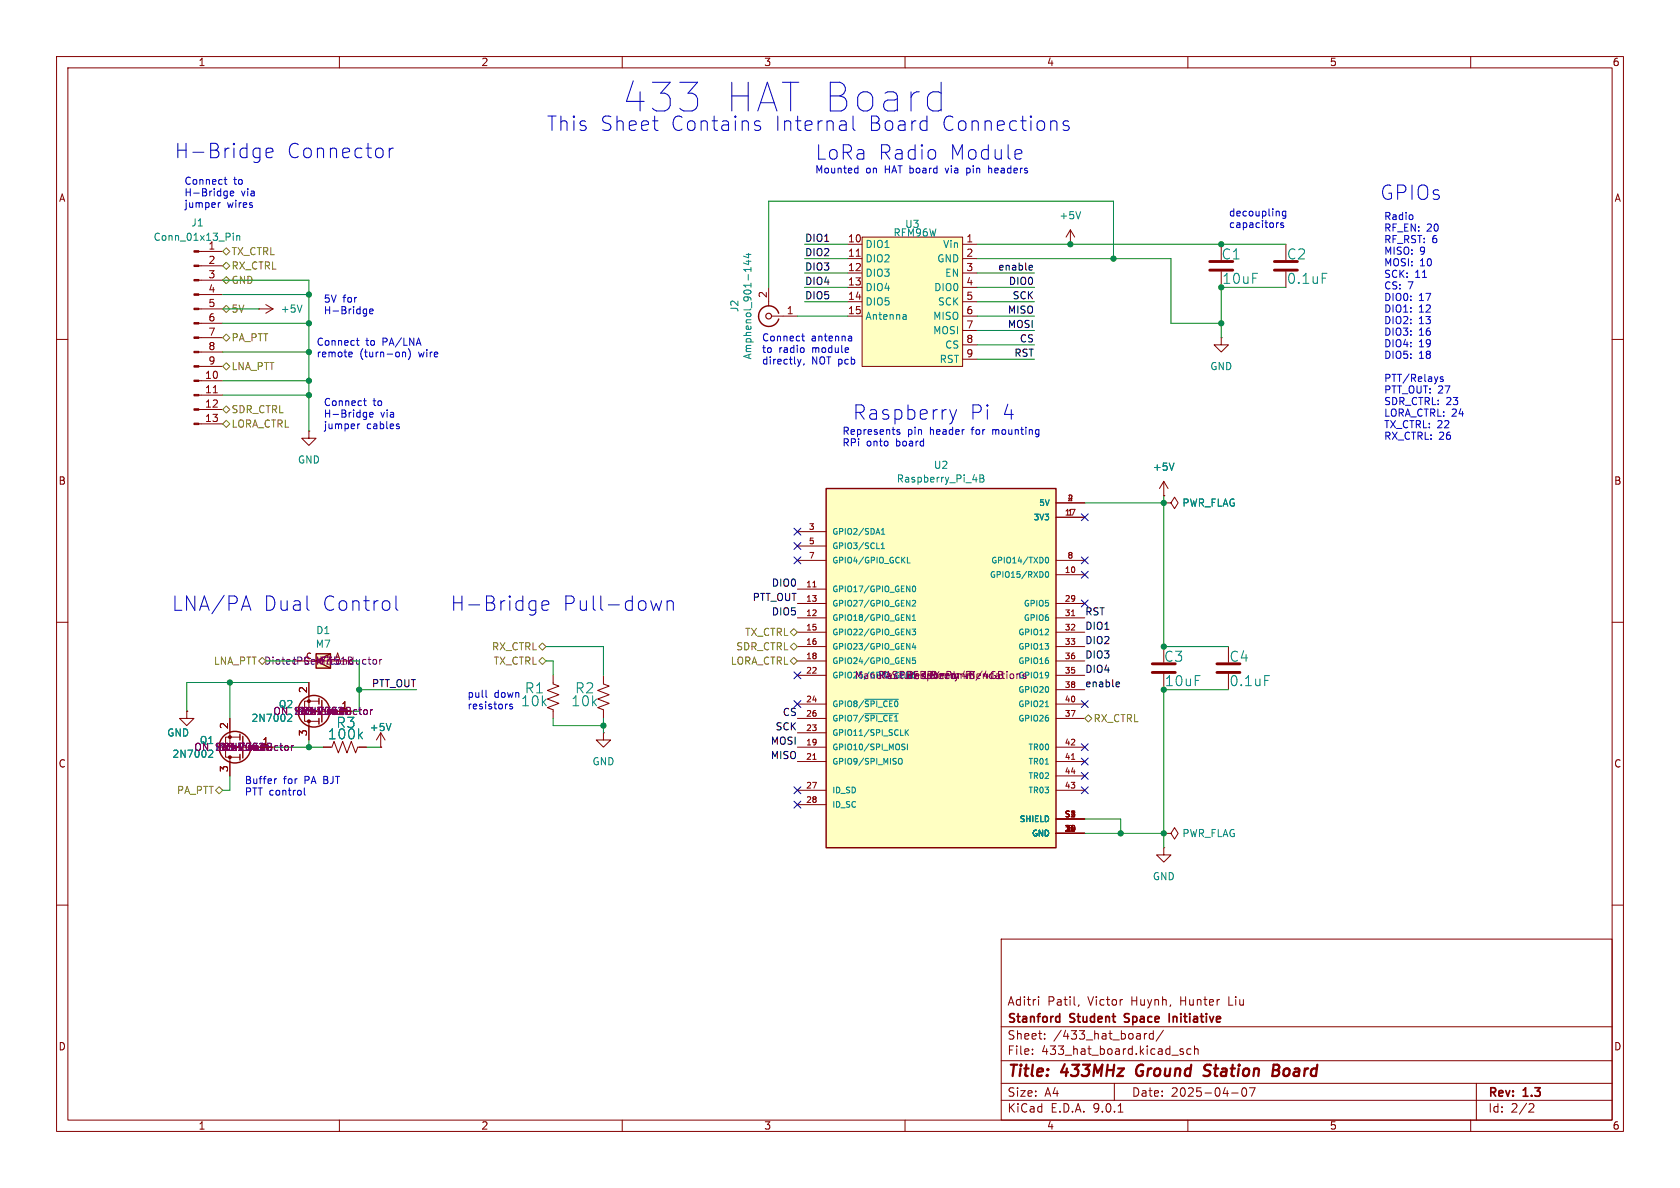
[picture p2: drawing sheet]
<svg xmlns="http://www.w3.org/2000/svg" width="297mm" height="210mm" viewBox="0 0 297 210" stroke-linecap="round" stroke-linejoin="round" font-family="sans-serif">
<path d="M0 0h297v210h-297z" fill="#fff" stroke="#fff" stroke-width=".18"/>
<g fill="none" stroke="#840000" stroke-width=".18">
<path d="M10 10h277v190h-277zM12 12h273v186h-273zM60 10v2M110 10v2M160 10v2M210 10v2M260 10v2M215.9 59.7v1.3h1.3l-1.3 1.2-1.3-1.2h1.3M215.9 59.7h.1M10 60h2M285 60h2M10 110h2"/>
<path d="M285 110h2M57.1 132.1h1.6l.4-1 .7 2 .8-2 .7 2 .8-2 .8 2 .3-1h1.6M67.3 132.1h.1M67.3 129.5l-.8 1.3M67.3 129.5l.8 1.3M67.3 129.5v2.6M10 160h2M177 166h108v32h-108zM183.6 176.2v.1M183.6 176.7v1M190.7 177.6l-.1 .3M198.3 176.7h.2"/>
<path d="M285 160h2M60 198v2M110 198v2M160 198v2M177 194.5h108M177 191.5h108M177 187.5h108M177 181.5h108M182.5 186.3v.1M182.5 185.5v.1M184.7 183.6v.1M184.7 182.8v.1"/>
<path d="M197 191.5v3M197.7 196.6h.8M202.3 182.7v1M202.7 182.7l-.2 .1-.2 .2M203.9 182.8l-.4-.1-.3 .3v.4l.1 .2h.6M203.9 182.2v1.5M205.7 182.1l-1.3 2M208.6 185.7l.6 .4-.2 .3-.4-.1M209.2 185.5l-.4-.1-.2 .2M210 198v2M210.5 185.5l-.4-.1-.3 .3v.4l.2 .2h.5M211.2 185.5l.2-.1 .3 .1 .1 .9"/>
<path d="M211.2 184.9v1.5M217.7 193.2h1.2M219.7 192.4l.2-.1a.81 .81 0 0 1 .6 .6 .81 .81 0 0 1-.3 .8l-.2 .1a.81 .81 0 0 1-.3-1.4zM220.9 192.3h1l-.7 1.5M260 198v2M261 191.5v6.5M270.5 195.1l.5 .1 .2 .3-1 1.1h1"/>
</g>
<path d="M201.1 188.5a1.27 1.27 0 0 0 0 1.6M213 189l.8 .4M213.8 190a.85 .85 0 0 1-1.1 .1M213.8 188.2h-.4l-.5 .4M225.1 189.2h.6M225.2 188.2h.6a.49 .49 0 0 1 .4 .5 .49 .49 0 0 1-.5 .5l.3 .1a.58 .58 0 0 1-.3 .9h-.8z" fill="none" stroke="#840000" stroke-width=".4"/>
<path d="M186.9 179.7l.4 .1M187.3 179.2v1.5M198.8 179.3v.5M206.7 179.2v1.5M187.3 180.6l-.4 .1M198.8 180.6l.2 .1" fill="none" stroke="#840000" stroke-width=".3"/>
<path d="M69.1 127.9l-.4 1.3" fill="none" stroke="#008484" stroke-width=".18"/>
<path d="M152.4 41.9h17.8v22.9h-17.8z" fill="#ffffc2"/>
<g fill="none" stroke="#840000" stroke-width=".18">
<path d="M35.2 44.5h4.2M35.2 47h4.2M35.2 49.5h4.2M35.2 52.1h4.2M35.2 54.6h4.2M35.2 57.2h4.2M35.2 59.7h4.2M45.7 54.6h.1M45.7 54.6h2.6M47 53.8l1.3 .8M48.3 54.6l-1.3 .8M149.9 43.2h2.5"/>
<path d="M149.9 45.7h2.5M149.9 48.3h2.5M149.9 50.8h2.5M149.9 53.3h2.5M149.9 55.9h2.5M151.4 45.3h.7M152.4 41.9h17.8v22.9h-17.8zM170.2 43.2h2.5M170.2 45.7h2.5M170.2 48.3h2.5M170.2 50.8h2.5M170.2 53.3h2.5"/>
<path d="M170.2 55.9h2.5M170.2 58.4h2.5M215.9 43.2v2.8M35.2 62.2h4.2M35.2 64.8h4.2M35.2 67.3h4.2M35.2 69.9h4.2M35.2 72.4h4.2M35.2 74.9h4.2M37.7 69.4h.7M170.2 61h2.5M170.2 63.5h2.5"/>
</g>
<path d="M41.2 41.2v.1M41.2 41.6v.9M41.8 41.6v.9M41.8 41.8l.2-.2 .3 .1 .1 .8M53.4 53.9l-.4 1.3M160 55.6l.2 .2v.7M160.2 56.4l-.4 .1M160.2 55.9l-.4 .1" fill="none" stroke="#008484" stroke-width=".18"/>
<g fill="#840000" stroke="#840000" stroke-width=".18">
<path d="M34.3 44.3h.9v.3h-.9z"/>
<path d="M34.3 46.9h.9v.2h-.9z"/>
<path d="M34.3 49.4h.9v.3h-.9z"/>
<path d="M34.3 51.9h.9v.3h-.9z"/>
<path d="M34.3 54.5h.9v.2h-.9z"/>
<path d="M34.3 57h.9v.3h-.9z"/>
<path d="M34.3 59.6h.9v.2h-.9z"/>
<path d="M34.3 62.1h.9v.3h-.9z"/>
<path d="M34.3 64.6h.9v.3h-.9z"/>
<path d="M34.3 67.2h.9v.2h-.9z"/>
<path d="M34.3 69.7h.9v.3h-.9z"/>
<path d="M34.3 72.3h.9v.2h-.9z"/>
<path d="M34.3 74.8h.9v.3h-.9z"/>
</g>
<path d="M213.9 46.2h4M213.9 47.8h4" fill="none" stroke="#840000" stroke-width=".51"/>
<path d="M55.9 115.6h2.5v2.5h-2.5z" fill="#ffffc2"/>
<g fill="none" stroke="#840000" stroke-width=".25">
<path d="M137.7 55.4a1.81 1.81 0 0 0-2.8-1 1.81 1.81 0 0 0 0 3 1.81 1.81 0 0 0 2.8-1M55.9 115.6h2.5v2.5h-2.5zM58.4 115.6l-2.5 1.2M42.4 129.8v1M42.4 133.4v1M42.9 130.2v3.8M56.4 123.4v1.1M56.4 127v1M56.9 123.8v3.8"/>
<circle cx="41.5" cy="132.1" r="2.79"/>
<circle cx="55.5" cy="125.7" r="2.79"/>
</g>
<g fill="none" stroke="#840000" stroke-width=".18">
<path d="M135.9 50.8v3.3M136.4 55.9h4.6M54.6 76.2v1.3h1.3l-1.3 1.2-1.3-1.2h1.3M54.6 76.2h.1M52.1 116.8h10.1M97.8 119.4v1.5l1 .4-2 .7 2 .8-2 .8 2 .7-2 .8 1 .4v1.5M106.7 119.4v1.5l1 .4-2 .7 2 .8-2 .8 2 .7-2 .8 1 .4v1.5M33 125.7v1.3h1.3l-1.3 1.3-1.3-1.3h1.3M33 125.7h.1M40.6 127v5.1h1.8M40.6 133.9v3.3M42.4 130.3h-2.5v3.6h2.5"/>
<path d="M54.6 120.7v5h1.8M54.6 127.5v3.3M56.4 124h-2.6v3.5h2.6M106.7 129.5v1.3h1.2l-1.2 1.3-1.3-1.3h1.3M106.7 129.5h.1"/>
</g>
<path d="M66 116.6h.3l.3 .2-.1 .5-.2 .1h-.3M67.1 116.6v.8M67.5 116.6l-.4 .2M50.4 131.9l.3-.1 .3 .3-.1 .5h-.5M51.5 131.8v.9M51.9 131.8l-.4 .3M64.4 125.5h.3l.3 .2-.2 .5h-.4M65.5 125.5v.8M65.9 125.5l-.4 .2" fill="none" stroke="#840084" stroke-width=".18"/>
<g fill="#840000" stroke="#840000" stroke-width=".18">
<circle cx="40.6" cy="133.9" r=".25"/>
<circle cx="40.6" cy="130.3" r=".25"/>
<circle cx="54.6" cy="127.5" r=".25"/>
<circle cx="54.6" cy="124" r=".25"/>
</g>
<path d="M131.9 46.2h.9M131.9 45h.9M132.3 46v.8l-.9-.3M132.3 44.8v.8l-.9-.3M132.8 47.3v.7M132.8 47.6h-1.3l.2 .2M37.6 133.1l-.8 .8h.8M51.5 126.8l-.7 .7h.8" fill="none" stroke="#008484" stroke-width=".18"/>
<circle cx="135.9" cy="55.9" r=".51" fill="none" stroke="#840000" stroke-width=".2"/>
<path d="M146 86.4h40.7v63.5h-40.7z" fill="#ffffc2"/>
<path d="M146 86.4h40.7v63.5h-40.7z" fill="none" stroke="#840000" stroke-width=".25"/>
<g fill="none" stroke="#840000" stroke-width=".18">
<path d="M189.2 43.2h.1M189.2 40.6l-.7 1.3M189.2 40.6l.8 1.3M189.2 40.6v2.6M227.3 43.2v2.8M141 94h5M141 96.5h5M141 99.1h5M186.7 99.1h5.1M186.7 88.9h5.1M186.7 91.4h5.1M205.7 87.6h.1"/>
<path d="M205.7 88.9h1.3l.6-1 .7 1-.7 1-.6-1M205.7 88.9h.1M205.7 85.1v2.5M205.7 85.1l-.7 1.3M205.7 85.1l.8 1.3M141 104.1h5M141 106.7h5M141 109.2h5M141 111.8h5M141 114.3h5M141 116.8h5M141 119.4h5"/>
<path d="M143.7 103.8h.6M186.7 106.7h5.1M186.7 109.2h5.1M186.7 111.8h5.1M186.7 114.3h5.1M186.7 116.8h5.1M186.7 119.4h5.1M186.7 101.6h5.1M189.4 108.8h.6M205.7 114.3v2.8M217.2 114.3v2.8M33 125.7h.1"/>
<path d="M40.6 127v2.5M40.6 134.6v2.6M54.6 120.7v2.5M54.6 128.3v2.5M57.1 132.1h1.3M63.5 132.1h1.3M67.3 132.1h.1M141 124.5h5M141 127h5M141 129.5h5M141 132.1h5M141 134.6h5"/>
<path d="M141 139.7h5M143.7 134.2h.6M186.7 124.5h5.1M186.7 127h5.1M186.7 132.1h5.1M186.7 134.6h5.1M186.7 139.7h5.1M186.7 121.9h5.1M186.7 137.2h5.1M189.4 134.2h.6M141 142.2h5M186.7 144.8h5.1"/>
<path d="M186.7 147.3h5.1M205.7 147.3h1.3l.6-1 .7 1-.7 1-.6-1M205.7 147.3h.1M205.7 149.9v1.2h1.3l-1.3 1.3-1.2-1.3h1.2M205.7 149.9h.1"/>
</g>
<g fill="none" stroke="#008484" stroke-width=".18">
<path d="M191 37.4l-.4 1.3M233.8 48.3h.8M155.8 97h.6M155.8 96.3l.3-.3v1M155.8 94.4h.6M155.8 93.7l.3-.3v1M160.4 99.5h.5M173.2 83.9h.5l.2 .3-.2 .4 .2 .1 .1 .3-.3 .2h-.5zM173.2 84.6h.5M184.9 98.6l.1-.1a.54 .54 0 0 1 .4 .5 .54 .54 0 0 1-.4 .5 .68 .68 0 0 1-.1-.9zM207.6 81.9l-.5 1.2M161.2 111.2h.7l-.4 .4 .3 .1v.4l-.1 .1-.5-.1"/>
<path d="M161.3 106.2l.4-.1 .2 .3-.7 .7h.7M161.3 109.7h.6M161.3 109l.3-.3v1M161.4 103.7l.1-.1a.54 .54 0 0 1 .4 .5 .54 .54 0 0 1-.4 .5l-.2-.4zM161.5 113.7l-.2 .7h.6M161.8 114.1v.7M161.8 116.3h-.5v.5l.5-.1v.5l-.1 .1-.4-.1M184.9 101.1l.1-.1a.54 .54 0 0 1 .4 .6 .54 .54 0 0 1-.4 .5 .68 .68 0 0 1-.1-1zM223.6 119.4h.8M37.6 133.1l-.8 .8h.8M51.5 126.8l-.7 .7h.8M69.1 127.9l-.4 1.3"/>
<path d="M152.9 123.6h5.9M152.9 126.2h5.9M158.9 134.2l.2-.1a.34 .34 0 0 1 .4 .3v.3a.34 .34 0 0 1-.2 .4 .34 .34 0 0 1-.4-.2M159.6 132l.3 .1 .1 .2-.2 .2h-.2M159.6 131.5l.4 .1M160 129v1M160.2 129.4l.4 .6M160.4 131.5v1M160.6 129l-.6 .6M184.8 135.1h.6M184.8 124.9h.6"/>
</g>
<path d="M225.3 46.2h4.1M225.3 47.8h4.1M203.7 117.3h4.1M203.7 118.9h4.1M215.1 117.3h4.1M215.1 118.9h4.1" fill="none" stroke="#840000" stroke-width=".51"/>
<g fill="none" stroke="#848400" stroke-width=".18">
<path d="M39.4 47l.6-.6 .6 .6-.6 .6zM39.4 49.5l.6-.6 .6 .6-.6 .7zM39.4 44.5l.6-.7 .6 .7-.6 .6zM39.4 59.7l.6-.6 .6 .6-.6 .6zM40 54l.6 .6-.6 .6-.6-.6zM39.4 64.8l.6-.7 .6 .7-.6 .6zM40 74.3l.6 .6-.6 .7-.6-.7zM40 71.8l.6 .6-.6 .6-.6-.6zM95.2 116.8l.7-.6 .6 .6-.6 .7zM95.2 114.3l.7-.6 .6 .6-.6 .6zM139.7 114.3l.6-.6 .7 .6-.7 .6zM139.7 111.8l.6-.7 .7 .7-.7 .6z"/>
<path d="M139.7 116.8l.6-.6 .7 .6-.7 .7zM38.1 139.7l.6-.6 .7 .6-.7 .6zM191.8 127l.6-.6 .6 .6-.6 .6z"/>
</g>
<path d="M182.1 46.9l.4 .1v.2l-.6 .1M182.5 47.7h-.4M197.5 120.6h.4v.3l-.6 .1M197.9 121.3l-.4 .1" fill="none" stroke="#000" stroke-width=".18"/>
<g fill="none" stroke="#008400" stroke-width=".18">
<path d="M39.4 49.5h15.2v26.7M39.4 54.6h6.3M39.4 52.1h15.2M39.4 57.2h15.2M141 55.9h8.9M142.2 43.2h7.7M142.2 50.8h7.7M142.2 53.3h7.7M142.2 48.3h7.7M142.2 45.7h7.7M172.7 43.2h54.6M172.7 55.9h10.2"/>
<path d="M172.7 50.8h10.2M172.7 45.7h34.3v11.5h8.9M172.7 53.3h10.2M172.7 48.3h10.2M172.7 58.4h10.2M196.8 45.7v-10.1h-60.9v15.2M227.3 50.8h-11.4v8.9M39.4 62.2h15.2M39.4 67.3h15.2M39.4 69.9h15.2M172.7 61h10.2M172.7 63.5h10.2"/>
<path d="M191.8 88.9h13.9M205.7 87.6v26.7h11.5M47 116.8h5.1M63.5 116.8v8.9M96.5 114.3h10.2v5.1M96.5 116.8h1.3v2.6M40.6 120.7v6.3M40.6 137.2v2.5h-1.2M48.3 132.1h8.8M54.6 130.8v1.3M54.6 120.7h-21.6v5M63.5 121.9h10.2"/>
<path d="M64.8 132.1h2.5M97.8 127v1.3h8.9M106.7 127v2.5M217.2 121.9h-11.5v28M191.8 147.3h13.9M191.8 144.8h6.3v2.5"/>
</g>
<g fill="none" stroke="#000084" stroke-width=".18">
<path d="M140.4 98.5l1.2 1.2M140.4 95.9l1.2 1.2M140.4 93.4l1.2 1.2M141.6 98.5l-1.2 1.2M141.6 95.9l-1.2 1.2M141.6 93.4l-1.2 1.2M191.2 90.8l1.2 1.2M191.2 98.5l1.2 1.2M192.4 90.8l-1.2 1.2M192.4 98.5l-1.2 1.2M140.4 118.8l1.2 1.2M141.6 118.8l-1.2 1.2"/>
<path d="M191.2 106.1l1.2 1.2M191.2 101l1.2 1.2M192.4 106.1l-1.2 1.2M192.4 101l-1.2 1.2M140.4 139.1l1.2 1.2M140.4 123.9l1.2 1.2M141.6 139.1l-1.2 1.2M141.6 123.9l-1.2 1.2M191.2 139.1l1.2 1.2M191.2 136.6l1.2 1.2M191.2 131.5l1.2 1.2M191.2 123.9l1.2 1.2"/>
<path d="M191.2 134l1.2 1.2M192.4 139.1l-1.2 1.2M192.4 136.6l-1.2 1.2M192.4 131.5l-1.2 1.2M192.4 123.9l-1.2 1.2M192.4 134l-1.2 1.2M140.4 141.6l1.2 1.2M141.6 141.6l-1.2 1.2"/>
</g>
<g fill="none" stroke="#0000c2" stroke-width=".18">
<path d="M164.9 16.2h1l.5 .3M166.4 14.5v5.1M166.4 19.4l-.5 .2h-1M38.6 35.8v.9M39 35.8l-.4 .3M39.6 31.7h.5M39.8 31.3v1.1l.3 .2M39.8 33.8h.4M40.2 33.8v1l-.1 .2M40.2 34.6h-.4M40.7 34.2l.6-.1v-.3h-.4l-.2 .2 .1 .6h.5M45.7 26.2l.3 .1"/>
<path d="M46 26.2v2l-.3 .4M46 27.8l-.3 .1M47 27l1.3-.2-.2-.5-.7-.1-.4 .3v1l.2 .3 .2 .1 .7-.1M68.8 26.2v1.7M69.5 26.2a.65 .65 0 0 0-.7 .5M116.1 23.1h.2M134.5 22.6l-.1 .3-.3 .2-.7-.2M149.6 21.7v1.4M149.6 22.9l-.2 .2M150.8 20.5v2.2l.4 .4M151.6 29.7l.1 .1M151.7 29.3v1.3"/>
<path d="M151.7 30.5l-.4 .1M163.9 20.5v2.6M163.9 22.9l-.3 .2M170.9 29.7v1.3M170.9 30.5l.1 .1M171 29.7l-.1 .1M174.8 29.3v1.3M175 29.7l-.2 .1M180.3 26.4l.2 .2 .1 .4-1.2 .3M180.5 28l-.2 .1M186.7 21.5l.2 .2v1.4M188.9 21.5l-.6-.1-.4 .3 .2 .4 .8 .2 .1 .3-.1 .3-.2 .2-.8-.2"/>
<path d="M226 39.4l-.3 .1M226.9 39.4h-.3l-.2 .2 .1 .1 .4 .2v.3h-.5M227.3 37.3v1.1l-.2 .2-.3-.1M227.3 37.4l-.4-.1-.2 .3 .1 .5h.5M249.7 38.1v.6M63.2 59.8v1.1l.3 .1M64.4 54.6l.4 .1M64.8 54.6v1l-.2 .3M64.8 55.4l-.4 .1M65.4 55l.6-.1-.1-.2-.4-.1-.1 .2v.6h.5M141.7 59.4h.5M141.9 59v1.1l.3 .2"/>
<path d="M150.1 59.4h.3l.2 .2v.7M150.6 59.7l-.5 .1M61.8 62.2l.4 .1 .1 .2-.6 .2M62.2 63l-.4 .1M63 60.2h.5M63.2 74.9v.9M63.6 74.9l-.4 .3M64.3 70.9h.4M64.4 70.4v1.1l.3 .2M64.4 72.9l.4 .1M64.8 72.9v1l-.1 .2M64.8 73.7h-.4"/>
<path d="M65.4 73.3l.6-.1-.1-.2-.4-.1-.1 .2v.6h.5M70.4 75.4l.2 .1-.2 .3M70.4 74.9l.2 .1M71.2 62.4l.1-.2 .3 .1 .1 .8M71.2 62.2v.9M72.2 61.7a1.47 1.47 0 0 1 0 1.9M141 63.5l.3 .9M141.3 64.4l-.2 .3M141.6 63.5l-.3 .9M142.1 61.6v.6M142.2 64.3l-.2 .2M150.6 60.2l-.5 .1"/>
<path d="M158.9 76.4l.2 .1-.1 .2h-.4M167.9 72.4l.6 1.7M168.5 74.1l-.2 .6-.4 .3M169.1 72.4l-.6 1.7M255.1 66.7l-.3-.1-.2 .2 .1 .2 .4 .1v.3h-.5M42.9 107.2h1.2M43.5 105.3l.9 2.6M70 105.3v2.2l.4 .4M94.5 106.2l.2 .1M94.7 106.2v2.1l-.2 .3M94.7 107.8l-.2 .1M95.8 107l1.2-.2-.1-.5-.7-.1-.4 .4v.9l.1 .3 .3 .1 .7-.1"/>
<path d="M117 106.2l-.5 1.7-.5-1.2-.5 1.2M117.9 106.4a.63 .63 0 0 1 1.1 .2v1.3M117.9 106.2v1.7M48.5 137.7v.8M48.9 137.7l-.4 .2M53.8 139.3v1.1l.2 .2M85.9 122v1.1l.2 .2M90.6 124.5h-.3l-.2 .2v.1l.5 .2v.3h-.5"/>
</g>
<path d="M50.4 131.9l.3-.1 .3 .3-.1 .5h-.5M51.5 131.8v.9M51.9 131.8l-.4 .3M64.4 125.5h.3l.3 .2-.2 .5h-.4M65.5 125.5v.8M65.9 125.5l-.4 .2" fill="none" stroke="#840084" stroke-width=".18"/>
<g fill="#008400" stroke="#008400" stroke-width=".18">
<circle cx="189.2" cy="43.2" r=".46"/>
<circle cx="54.6" cy="67.3" r=".46"/>
<circle cx="54.6" cy="69.9" r=".46"/>
<circle cx="54.6" cy="62.2" r=".46"/>
<circle cx="54.6" cy="57.2" r=".46"/>
<circle cx="54.6" cy="52.1" r=".46"/>
<circle cx="215.9" cy="43.2" r=".46"/>
<circle cx="205.7" cy="88.9" r=".46"/>
<circle cx="215.9" cy="57.2" r=".46"/>
<circle cx="196.8" cy="45.7" r=".46"/>
<circle cx="205.7" cy="147.3" r=".46"/>
<circle cx="198.1" cy="147.3" r=".46"/>
<circle cx="205.7" cy="114.3" r=".46"/>
<circle cx="54.6" cy="132.1" r=".46"/>
<circle cx="63.5" cy="121.9" r=".46"/>
<circle cx="106.7" cy="128.3" r=".46"/>
<circle cx="40.6" cy="120.7" r=".46"/>
</g>
<g font-size="7.1" fill="#0000c2">
<text x="110.1" y="20">433</text>
<text x="127.9" y="20">HAT Board</text>
</g>
<g font-size="3.5" fill="#0000c2">
<text x="96.5" y="23.4">This</text>
<text x="105.9" y="23.4">Sheet</text>
<text x="118.3" y="23.4">Contains</text>
<text x="136.6" y="23.4">Internal</text>
<text x="153.2" y="23.4">Board</text>
<text x="166.1" y="23.4">Connections</text>
<text x="30.7" y="28.2">H-Bridge</text>
<text x="50.5" y="28.2">Connector</text>
<text x="144" y="28.5">LoRa</text>
<text x="155.1" y="28.5">Radio</text>
<text x="167.6" y="28.5">Module</text>
<text x="243.8" y="35.6">GPIOs</text>
<text x="150.6" y="74.4">Raspberry</text>
<text x="171.3" y="74.4">Pi</text>
<text x="176.9" y="74.4">4</text>
<text x="30.2" y="108.2">LNA/PA</text>
<text x="46.4" y="108.2">Dual</text>
<text x="56.7" y="108.2">Control</text>
<text x="79.5" y="108.2">H-Bridge</text>
<text x="99.3" y="108.2">Pull-down</text>
</g>
<g font-size="2.8" fill="#840000">
<text x="178" y="190.9">Title:</text>
<text x="187.7" y="190.9">433MHz</text>
<text x="201.7" y="190.9">Ground</text>
<text x="214.5" y="190.9">Station</text>
<text x="227.4" y="190.9">Board</text>
</g>
<g font-size="2.5" fill="#008484">
<text x="215.9" y="46.1">C1</text>
<text x="227.4" y="46.1">C2</text>
<text x="227.4" y="50.4">0.1uF</text>
<text x="205.7" y="117.2">C3</text>
<text x="217.3" y="117.2">C4</text>
<text x="92" y="125.1">10k</text>
<text x="92.7" y="122.8">R1</text>
<text x="100.9" y="125.1">10k</text>
<text x="101.6" y="122.8">R2</text>
<text x="217.3" y="121.5">0.1uF</text>
<text x="57.9" y="130.9">100k</text>
<text x="59.4" y="128.9">R3</text>
</g>
<g font-size="2.5" fill="#008400">
<text x="216" y="50.4">10uF</text>
<text x="205.8" y="121.5">10uF</text>
</g>
<g font-size="2.1" fill="#840000">
<text x="178" y="178">Aditri</text>
<text x="185.2" y="178">Patil,</text>
<text x="192.4" y="178">Victor</text>
<text x="200.1" y="178">Huynh,</text>
<text x="208.9" y="178">Hunter</text>
<text x="217.6" y="178">Liu</text>
<text x="178" y="184">Sheet:</text>
<text x="178" y="181.2">Stanford</text>
<text x="186.2" y="184">/433_hat_board/</text>
<text x="189.2" y="181.2">Student</text>
<text x="199.5" y="181.2">Space</text>
<text x="207.9" y="181.2">Initiative</text>
<text x="178" y="186.7">File:</text>
<text x="184.1" y="186.7">433_hat_board.kicad_sch</text>
<text x="178" y="196.9">KiCad</text>
<text x="178" y="194.1">Size:</text>
<text x="184.7" y="194.1">A4</text>
<text x="185.7" y="196.9">E.D.A.</text>
<text x="193.3" y="196.9">9.0.1</text>
<text x="200" y="194.1">Date:</text>
<text x="207" y="194.1">2025-04-07</text>
<text x="263" y="194.3">Rev:</text>
<text x="263" y="196.9">Id:</text>
<text x="267.1" y="196.9">2/2</text>
<text x="269.4" y="194.3">1.3</text>
</g>
<g font-size="1.8" fill="#840000">
<text x="35" y="11.9">1</text>
<text x="85" y="11.9">2</text>
<text x="135" y="11.9">3</text>
<text x="185" y="11.9">4</text>
<text x="235" y="11.9">5</text>
<text x="285" y="11.9">6</text>
<text x="10.3" y="35.9">A</text>
<text x="285.3" y="35.9">A</text>
<text x="36.8" y="46.7">2</text>
<text x="149.8" y="42.9">10</text>
<text x="149.8" y="45.5">11</text>
<text x="170.7" y="42.9">1</text>
<text x="170.7" y="45.5">2</text>
<text x="36.8" y="49.3">3</text>
<text x="36.8" y="51.8">4</text>
<text x="135.6" y="52.8" transform="rotate(-90 135.6 52.8)">2</text>
<text x="149.8" y="48">12</text>
<text x="149.8" y="50.5">13</text>
<text x="149.8" y="53.1">14</text>
<text x="170.7" y="48">3</text>
<text x="170.7" y="50.5">4</text>
<text x="170.7" y="53.1">5</text>
<text x="36.8" y="54.4">5</text>
<text x="36.8" y="56.9">6</text>
<text x="36.8" y="59.4">7</text>
<text x="139" y="55.6">1</text>
<text x="149.8" y="55.6">15</text>
<text x="170.7" y="55.6">6</text>
<text x="170.7" y="58.2">7</text>
<text x="36.8" y="62">8</text>
<text x="36.8" y="64.5">9</text>
<text x="170.7" y="60.7">8</text>
<text x="170.7" y="63.2">9</text>
<text x="36.2" y="67.1">10</text>
<text x="36.2" y="69.6">11</text>
<text x="36.2" y="72.1">12</text>
<text x="36.2" y="74.7">13</text>
<text x="10.3" y="85.9">B</text>
<text x="285.3" y="85.9">B</text>
<text x="54.4" y="122.6" transform="rotate(-90 54.4 122.6)">2</text>
<text x="60.3" y="125.5">1</text>
<text x="40.4" y="129" transform="rotate(-90 40.4 129)">2</text>
<text x="46.3" y="131.8">1</text>
<text x="52.1" y="126.6">Semiconductor</text>
<text x="54.4" y="130.2" transform="rotate(-90 54.4 130.2)">3</text>
<text x="10.3" y="135.9">C</text>
<text x="38.1" y="132.9">Semiconductor</text>
<text x="40.4" y="136.6" transform="rotate(-90 40.4 136.6)">3</text>
<text x="285.3" y="135.9">C</text>
<text x="10.3" y="185.9">D</text>
<text x="285.3" y="185.9">D</text>
<text x="35" y="199.9">1</text>
<text x="85" y="199.9">2</text>
<text x="135" y="199.9">3</text>
<text x="185" y="199.9">4</text>
<text x="235" y="199.9">5</text>
<text x="285" y="199.9">6</text>
</g>
<g font-size="1.8" fill="#0000c2">
<text x="32.5" y="32.7">Connect</text>
<text x="32.5" y="34.8">H-Bridge</text>
<text x="41.3" y="32.7">to</text>
<text x="42.6" y="34.8">via</text>
<text x="144" y="30.7">Mounted</text>
<text x="153.1" y="30.7">on</text>
<text x="156.5" y="30.7">HAT board</text>
<text x="167.6" y="30.7">via</text>
<text x="171.5" y="30.7">pin</text>
<text x="175.6" y="30.7">headers</text>
<text x="32.5" y="36.8">jumper</text>
<text x="40.2" y="36.8">wires</text>
<text x="217.2" y="38.3">decoupling</text>
<text x="217.2" y="40.4">capacitors</text>
<text x="244.6" y="39.1">Radio</text>
<text x="244.6" y="41.1">RF_EN:</text>
<text x="252.2" y="41.1">20</text>
<text x="244.6" y="43.2">RF_RST: 6</text>
<text x="244.6" y="45.2">MISO:</text>
<text x="244.6" y="47.3">MOSI:</text>
<text x="251" y="45.2">9</text>
<text x="251" y="47.3">10</text>
<text x="57.1" y="53.6">5V</text>
<text x="60.6" y="53.6">for</text>
<text x="244.6" y="49.3">SCK:</text>
<text x="244.6" y="51.4">CS:</text>
<text x="244.6" y="53.4">DIO0:</text>
<text x="248.9" y="51.4">7</text>
<text x="250.1" y="49.3">11</text>
<text x="250.8" y="53.4">17</text>
<text x="57.1" y="55.6">H-Bridge</text>
<text x="244.6" y="55.5">DIO1:</text>
<text x="244.6" y="57.5">DIO2:</text>
<text x="244.6" y="59.5">DIO3:</text>
<text x="250.8" y="55.5">12</text>
<text x="250.8" y="57.5">13</text>
<text x="250.8" y="59.5">16</text>
<text x="55.9" y="61.2">Connect</text>
<text x="55.9" y="63.3">remote</text>
<text x="63.6" y="63.3">(turn-on)</text>
<text x="64.7" y="61.2">to</text>
<text x="67.7" y="61.2">PA/LNA</text>
<text x="74.1" y="63.3">wire</text>
<text x="134.6" y="60.4">Connect</text>
<text x="134.6" y="62.5">to</text>
<text x="134.6" y="64.5">directly,</text>
<text x="137.7" y="62.5">radio</text>
<text x="143.4" y="60.4">antenna</text>
<text x="143.5" y="64.5">NOT pcb</text>
<text x="143.7" y="62.5">module</text>
<text x="244.6" y="61.6">DIO4:</text>
<text x="244.6" y="63.6">DIO5:</text>
<text x="250.8" y="61.6">19</text>
<text x="250.8" y="63.6">18</text>
<text x="57.1" y="71.9">Connect</text>
<text x="65.9" y="71.9">to</text>
<text x="244.6" y="67.7">PTT/Relays</text>
<text x="244.6" y="69.8">PTT_OUT: 27</text>
<text x="244.6" y="71.8">SDR_CTRL: 23</text>
<text x="57.1" y="73.9">H-Bridge</text>
<text x="57.1" y="76">jumper</text>
<text x="64.8" y="76">cables</text>
<text x="67.3" y="73.9">via</text>
<text x="148.8" y="77">Represents</text>
<text x="160.4" y="77">pin</text>
<text x="164.5" y="77">header</text>
<text x="172.1" y="77">for</text>
<text x="175.9" y="77">mounting</text>
<text x="244.6" y="73.9">LORA_CTRL: 24</text>
<text x="244.6" y="75.9">TX_CTRL: 22</text>
<text x="244.6" y="77.9">RX_CTRL: 26</text>
<text x="148.8" y="79">RPi</text>
<text x="153.2" y="79">onto</text>
<text x="158.5" y="79">board</text>
<text x="82.5" y="123.4">pull</text>
<text x="82.5" y="125.5">resistors</text>
<text x="87.3" y="123.4">down</text>
<text x="43.2" y="138.7">Buffer</text>
<text x="43.2" y="140.7">PTT control</text>
<text x="50.1" y="138.7">for</text>
<text x="53.9" y="138.7">PA BJT</text>
</g>
<g font-size="1.8" fill="#008484">
<text x="33.7" y="40.2">J1</text>
<text x="159.9" y="40.5">U3</text>
<text x="187.2" y="39">+5V</text>
<text x="27.1" y="42.8">Conn_01x13_Pin</text>
<text x="36.8" y="44.2">1</text>
<text x="152.9" y="44">DIO1</text>
<text x="152.9" y="46.6">DIO2</text>
<text x="157.9" y="42">RFM96W</text>
<text x="165.6" y="46.6">GND</text>
<text x="166.6" y="44">Vin</text>
<text x="152.9" y="49.1">DIO3</text>
<text x="152.9" y="51.7">DIO4</text>
<text x="165.1" y="51.7">DIO0</text>
<text x="167" y="49.1">EN</text>
<text x="49.5" y="55.5">+5V</text>
<text x="130.7" y="55.3" transform="rotate(-90 130.7 55.3)">J2</text>
<text x="152.9" y="54.2">DIO5</text>
<text x="152.9" y="56.7">Antenna</text>
<text x="164.9" y="56.7">MISO</text>
<text x="164.9" y="59.3">MOSI</text>
<text x="165.7" y="54.2">SCK</text>
<text x="133" y="63.6" transform="rotate(-90 133 63.6)">Amphenol_901-144</text>
<text x="166" y="64.4">RST</text>
<text x="167" y="61.8">CS</text>
<text x="213.9" y="65.6">GND</text>
<text x="52.6" y="82.1">GND</text>
<text x="165" y="83.1">U2</text>
<text x="203.7" y="83.4">+5V</text>
<text x="158.4" y="85.5">Raspberry_Pi_4B</text>
<text x="208.9" y="89.8">PWR_FLAG</text>
<text x="55.8" y="112.3">D1</text>
<text x="55.7" y="114.7">M7</text>
<text x="29.5" y="130.4">GND</text>
<text x="58.2" y="126.6">mm</text>
<text x="65.3" y="129.4">+5V</text>
<text x="104.6" y="135.5">GND</text>
<text x="208.9" y="148.2">PWR_FLAG</text>
<text x="203.7" y="155.8">GND</text>
</g>
<g font-size="1.8" fill="#848400">
<text x="40.8" y="47.9">RX_CTRL</text>
<text x="40.8" y="45.3">TX_CTRL</text>
<text x="40.8" y="50.4">GND</text>
<text x="40.8" y="55.5">5V</text>
<text x="40.8" y="65.6">LNA_PTT</text>
<text x="40.8" y="60.6">PA_PTT</text>
<text x="40.8" y="75.8">LORA_CTRL</text>
<text x="40.8" y="73.3">SDR_CTRL</text>
<text x="131.6" y="112.6">TX_CTRL</text>
<text x="37.7" y="117.7">LNA_PTT DiotecIPC-7351B</text>
<text x="86.9" y="115.2">RX_CTRL</text>
<text x="87.2" y="117.7">TX_CTRL</text>
<text x="129.1" y="117.7">LORA_CTRL</text>
<text x="130.1" y="115.2">SDR_CTRL</text>
<text x="193.2" y="127.9">RX_CTRL</text>
<text x="31.2" y="140.6">PA_PTT</text>
</g>
<g font-size="1.8">
<text x="142.2" y="47.9">DIO3</text>
<text x="142.2" y="45.4">DIO2</text>
<text x="142.2" y="42.8">DIO1</text>
<text x="176.4" y="47.9">enable</text>
<text x="142.2" y="50.5">DIO4</text>
<text x="142.2" y="53">DIO5</text>
<text x="178.3" y="50.5">DIO0</text>
<text x="178.9" y="53">SCK</text>
<text x="178.1" y="55.5">MISO</text>
<text x="178.1" y="58.1">MOSI</text>
<text x="179.2" y="63.2">RST</text>
<text x="180.2" y="60.6">CS</text>
<text x="133" y="106.3">PTT_OUT</text>
<text x="136.4" y="103.8">DIO0</text>
<text x="136.4" y="108.9">DIO5</text>
<text x="191.8" y="108.9">RST</text>
<text x="191.8" y="111.4">DIO1</text>
<text x="191.8" y="114">DIO2</text>
<text x="191.8" y="116.5">DIO3</text>
<text x="191.8" y="119">DIO4</text>
<text x="65.7" y="121.6">PTT_OUT</text>
<text x="191.8" y="121.6">enable</text>
<text x="136.2" y="131.7">MOSI</text>
<text x="137" y="129.2">SCK</text>
<text x="138.3" y="126.7">CS</text>
<text x="136.2" y="134.3">MISO</text>
</g>
<text font-size="1.8" fill="#008400" x="53.7" y="117.7">Semiconductor</text>
<g font-size="1.8" fill="#840084">
<text x="55.7" y="117.7">M7</text>
<text x="49.2" y="125.4">Q2</text>
<text x="151" y="120.2">Manufacturer</text>
<text x="160.2" y="120.2">Raspberry</text>
<text x="162.9" y="120.2">16Recommendations</text>
<text x="167.2" y="120.2">PI</text>
<text x="170.7" y="120.2">Pi</text>
<text x="35.2" y="131.7">Q1</text>
<text x="44.4" y="127.8">2N7002</text>
<text x="48.2" y="126.6">ON IPC</text>
<text x="52.8" y="126.6">1.117351B</text>
<text x="53.4" y="126.6">2N7002</text>
<text x="30.4" y="134.2">2N7002</text>
<text x="34.2" y="132.9">ON IPC</text>
<text x="38.8" y="132.9">1.117351B</text>
<text x="39.4" y="132.9">2N7002</text>
<text x="44.2" y="132.9">mm</text>
</g>
<g font-size="1.4" fill="#008484">
<text x="183.6" y="89.6">5V</text>
<text x="147.1" y="94.7">GPIO2/SDA1</text>
<text x="182.6" y="92.2">3V3</text>
<text x="147.1" y="97.3">GPIO3/SCL1</text>
<text x="147.1" y="99.8">GPIO4/GPIO_GCKL</text>
<text x="175.1" y="99.8">GPIO14/TXD0</text>
<text x="147.1" y="104.9">GPIO17/GPIO_GEN0</text>
<text x="147.1" y="107.4">GPIO27/GPIO_GEN2</text>
<text x="174.9" y="102.3">GPIO15/RXD0</text>
<text x="180.9" y="107.4">GPIO5</text>
<text x="147.1" y="110">GPIO18/GPIO_GEN1</text>
<text x="147.1" y="112.5">GPIO22/GPIO_GEN3</text>
<text x="179.9" y="112.5">GPIO12</text>
<text x="180.9" y="110">GPIO6</text>
<text x="147.1" y="115">GPIO23/GPIO_GEN4</text>
<text x="147.1" y="117.6">GPIO24/GPIO_GEN5</text>
<text x="179.9" y="115">GPIO13</text>
<text x="179.9" y="117.6">GPIO16</text>
<text x="147.1" y="120.1">GPIO25/GPIO_GEN6</text>
<text x="147.1" y="125.2">GPIO8/~{SPI_CE0}</text>
<text x="179.9" y="122.7">GPIO20</text>
<text x="179.9" y="125.2">GPIO21</text>
<text x="147.1" y="127.7">GPIO7/~{SPI_CE1}</text>
<text x="147.1" y="130.3">GPIO11/SPI_SCLK</text>
<text x="179.9" y="127.7">GPIO26</text>
<text x="147.1" y="132.8">GPIO10/SPI_MOSI</text>
<text x="147.1" y="135.4">GPIO9/SPI_MISO</text>
<text x="181.7" y="132.8">TR00</text>
<text x="181.7" y="135.4">TR01</text>
<text x="181.7" y="137.9">TR02</text>
<text x="147.1" y="140.4">ID_SD</text>
<text x="147.1" y="143">ID_SC</text>
<text x="181.7" y="140.4">TR03</text>
<text x="180.1" y="145.5">SHIELD</text>
<text x="182.3" y="148.1">GND</text>
</g>
<g font-size="1.4" fill="#840000">
<text x="188.6" y="88.6">2</text>
<text x="142.9" y="93.7">3</text>
<text x="188.1" y="91.2">17</text>
<text x="188.6" y="91.2">1</text>
<text x="142.9" y="96.3">5</text>
<text x="142.9" y="98.8">7</text>
<text x="188.1" y="101.3">10</text>
<text x="188.6" y="98.8">8</text>
<text x="142.4" y="103.9">11</text>
<text x="142.4" y="106.4">13</text>
<text x="188.1" y="106.4">29</text>
<text x="142.4" y="109">12</text>
<text x="142.4" y="111.5">15</text>
<text x="188.1" y="109">31</text>
<text x="188.1" y="111.5">32</text>
<text x="142.4" y="114">16</text>
<text x="142.4" y="116.6">18</text>
<text x="142.4" y="119.1">22</text>
<text x="188.1" y="114">33</text>
<text x="188.1" y="116.6">36</text>
<text x="188.1" y="119.1">35</text>
<text x="142.4" y="124.2">24</text>
<text x="188.1" y="121.7">38</text>
<text x="188.1" y="124.2">40</text>
<text x="142.4" y="126.7">26</text>
<text x="142.4" y="129.3">23</text>
<text x="142.4" y="131.8">19</text>
<text x="188.1" y="126.7">37</text>
<text x="188.1" y="131.8">42</text>
<text x="142.4" y="134.4">21</text>
<text x="188.1" y="134.4">41</text>
<text x="188.1" y="136.9">44</text>
<text x="142.4" y="139.4">27</text>
<text x="142.4" y="142">28</text>
<text x="188.1" y="139.4">43</text>
<text x="188.1" y="144.5">S1</text>
<text x="188.6" y="147.1">99</text>
<text x="189.1" y="144.5">2</text>
</g>
<g font-size="1.4" fill="#840084">
<text x="54" y="116.6">C</text>
<text x="59.1" y="116.6">A</text>
<text x="179.9" y="120.1">GPIO19</text>
</g>
</svg>
